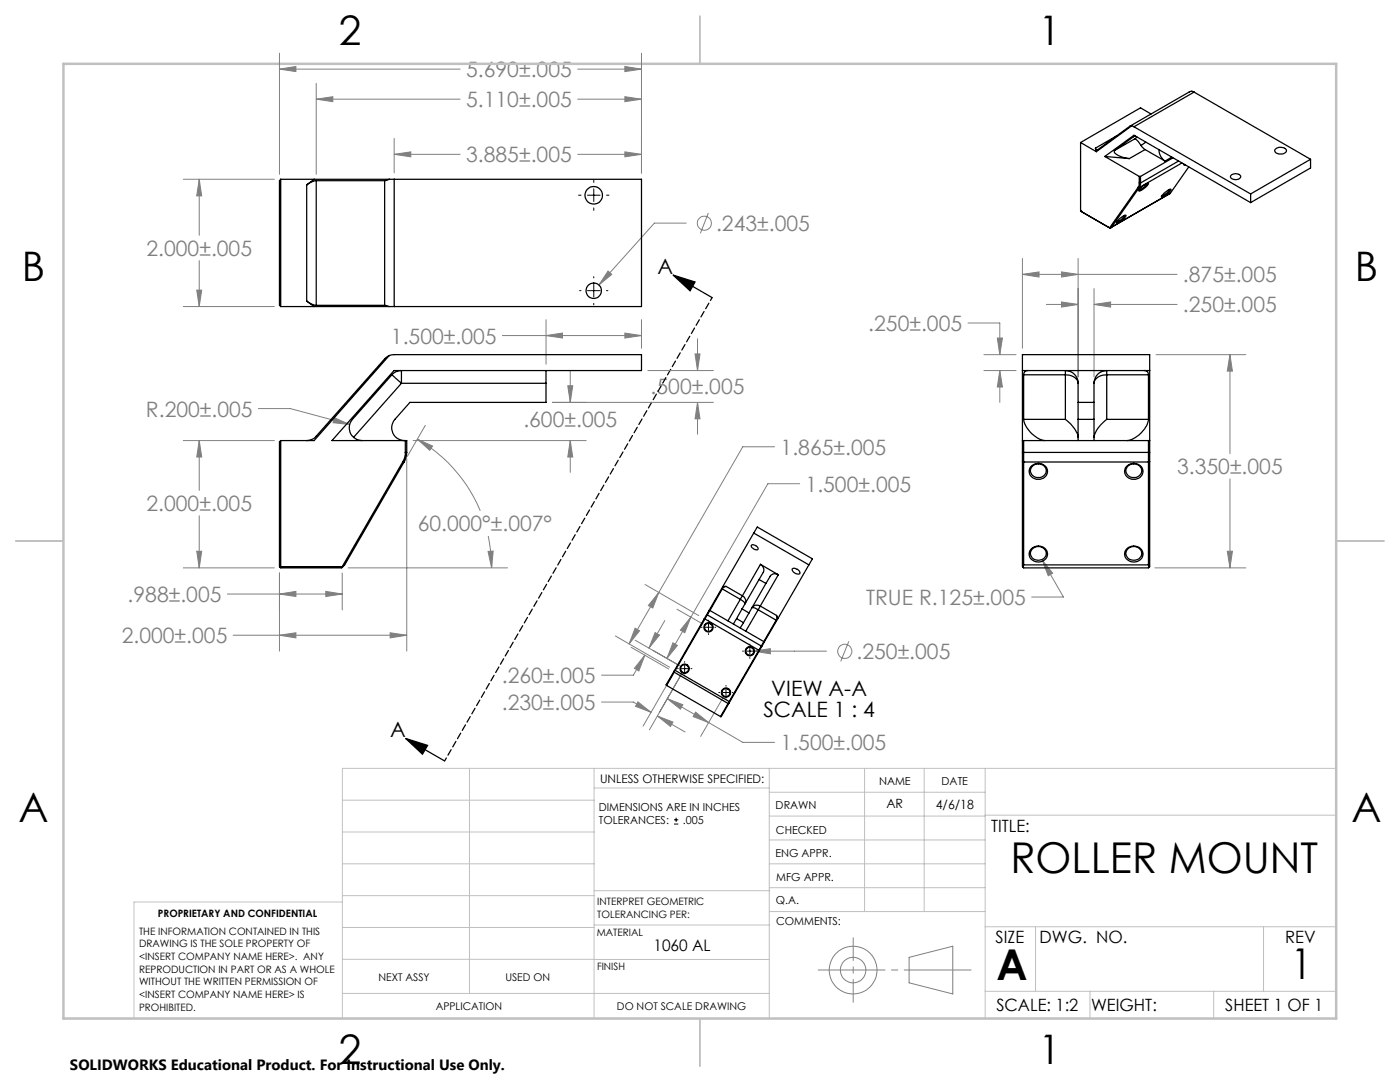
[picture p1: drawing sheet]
<svg xmlns="http://www.w3.org/2000/svg" width="279mm" height="216mm" viewBox="0 0 279 216" stroke-linecap="round" stroke-linejoin="round" font-family="sans-serif">
<g fill="none" stroke="#808080" stroke-width=".2">
<path d="M55.8 10.6v24.2M55.8 13.8h36M55.8 13.8l3.3-.5v1zM63.1 16.6v18.2M63.1 19.8h28.7M63.1 19.8l3.3-.5v1zM115.3 13.8h12.7M115.3 19.8h12.7M124.7 13.3l3.3 .5-3.3 .5zM124.7 19.3l3.3 .5-3.3 .5zM128 10.6v23.9M36.6 35.8h18.2"/>
<path d="M39.8 35.8v11.2M39.8 35.8l.5 3.3h-1zM78.7 27.6v6.9M78.7 30.8h13.1M78.7 30.8l3.3-.5v1zM115.3 30.8h12.7M124.7 30.3l3.3 .5-3.3 .5zM39.3 57.9h1l-.5 3.3zM39.8 52v9.2M121.4 54.1l.7 .7-2.6 2.1zM136.9 44.5h-6.3l-11.1 12.4M141.4 42.5l-1.6 4.1"/>
<path d="M204 54.8l3.4-.5v1zM204 51.6v17.9M204 54.8h30.9M211.8 54.3l3.4 .5-3.4 .5zM215.2 51.6v23.6M218.3 57.6v17.6M36.6 61.2h18.2M100.3 67h27.7M109 63.8v8.9M109 67l3.3-.5v1zM113.3 77h1l-.5 3.3zM113.8 73.9v6.4"/>
<path d="M124.7 66.5l3.3 .5-3.3 .5zM128 63.8v5.7M129.3 73.9h13.1M138.7 70.6h1l-.5 3.3zM139.2 67.6v6.3M193.2 64.5h6.3v6.3M196.4 73.9h6.4M196.4 70.8h6.4M199 67.5h1.1l-.6 3.3zM199.5 73.9v6.4M199.5 73.9l.6 3.3h-1.1zM208.8 60.7h6.4"/>
<path d="M211.8 60.3l3.4 .4-3.4 .6zM218.3 60.7l3.4-.4v1zM218.3 60.7h16.6M230.7 70.8h17.9M245.5 70.8v19.7M245.5 70.8l.5 3.2h-1.1zM36.6 87.9h18.2M39.8 87.9v10M39.8 87.9l.5 3.3h-1zM51.6 81.5h6.3l11.9 3.2M66.7 83.4l3.1 1.3-3.3-.4zM81.2 91.5v38.4"/>
<path d="M82.4 87.9h34.6M83.3 87.6l3 1.4-.5 .9zM83.3 87.6a29.7 29.7 0 0 1 12.5 14.3M84.9 84.9l-3.6 6.2M110.2 80.3h32.2M113.8 87.9v6.4M113.8 87.9l.5 3.3h-1zM139.2 80.3v6.3M139.2 80.3l.5 3.3h-1zM154.6 89.1h-6.4l-16.7 29.1M159.6 96.5h-6.4l-20.1 34.9M245.5 95.6v17.7"/>
<path d="M36.6 113.3h18.2M39.3 110h1l-.5 3.3zM39.8 102.9v10.4M45.4 118.5h22.9M55.8 114.3v15.6M55.8 118.5l3.3-.5v1zM65 118l3.3 .5-3.3 .5zM68.3 114.3v7.4M69.5 113.3h31.8M97.4 110h1l-.3 3.3zM97.4 107a31.6 31.6 0 0 1 .7 6.3M128.7 116.6l10.8 6.2"/>
<path d="M131.5 118.2l-5.9 10.3M131.5 118.2l-1.2 3.1-.9-.5zM208 111.8l4.2 7.3h-6.3M208 111.8l2.1 2.6-.9 .5zM230.5 113.3h18.1M244.9 110h1.1l-.5 3.3zM46.5 126.8h34.7M55.8 126.8l3.3-.5v1zM77.9 126.3l3.3 .5-3.3 .5zM122.8 126.9l10.8 6.2M125.9 129.2l7.6 4.3M126.8 127.7l8.7 5.1-5.1-3"/>
<path d="M126.8 125.3l.8 .6-2 2.6zM128.7 130.7l-2.3 4h-6.3M128.7 130.7l-1.2 3.2-.9-.5zM130.7 126.2l.9 .5-2.1 2.6zM132.7 123.8l-3.2 5.5M133.2 139.4l15 8.7h6.4M133.2 139.4l3.1 1.2-.5 .9zM134.1 134.9l-5.8 10M134.3 128.3l.9 .5-2.1 2.6zM135.1 121.6l5.2 2.9M136 134.5l-6.4 11.1M137.9 123.2l-1.2 3.1-.9-.6z"/>
<path d="M144.3 139.3l-4.5 7.6M150.4 129.9h14.6M150.4 129.9l3.3-.5v1.1zM169.4 128l-1.6 4M120.1 140.1h6.3l3.5 2M127.3 140.1l2.6 2-3.1-1.2zM131.2 142.9l5.5 3.2M131.2 142.9l3.1 1.2-.5 .9zM138.8 142.1l2.6 2.1-3.1-1.2zM181.4 191l8.7-2.2v9.5l-8.7-2.2z"/>
<circle cx="140.6" cy="44.5" r="1.41"/>
<circle cx="168.6" cy="130" r="1.41"/>
<circle cx="170.2" cy="193.6" r="4.8"/>
<circle cx="170.3" cy="193.6" r="2.54"/>
</g>
<g fill="none" stroke="#000" stroke-width=".2">
<path d="M115.5 38.9h.5M117.2 38.9h2.6M118.5 35.9v.5M118.5 37.7v2.5M121 38.9h.5M115.7 58h.3M117.2 58h2.6M118.5 41.5v.5M118.5 55.2v.3M118.5 56.7v2.6M121 58h.3M118.5 60.5v.3"/>
<path d="M135.2 133.4h.2M136 133.4h1.3M136.6 132v.2M136.6 132.8v1.3M136.6 134.7v.2M137.9 133.4h.2M140 125.2h.1M140.8 125.2h1.2M141.4 123.8v.1M141.4 124.5v1.3M141.4 126.4v.2M142.7 125.2h.1"/>
<path d="M143.4 138.2h.2M144.3 138.2h1.2M144.9 136.8v.1M144.9 137.5v1.3M144.9 139.5v.1M146.2 138.2h.1M148.2 129.9h.2M149 129.9h1.3M149.6 128.5v.2M149.6 129.3v1.3M149.6 131.2v.2M150.9 129.9h.2"/>
<path d="M134.5 164.4h.9M134.5 163.6h.9M134.9 163.2v.8"/>
</g>
<path d="M134.3 54.9l4.4 1.4-1 1.7zM134.3 54.9l7.8 4.5M81 147.4l4.3 1.3-1 1.8zM81 147.4l7.7 4.4" fill="none" stroke="#000" stroke-width=".25"/>
<path d="M88.7 151.8l53.4-92.4" fill="none" stroke="#000" stroke-width=".25" stroke-dasharray="1.3 .6" stroke-dashoffset=".6"/>
<path d="M163.3 193.6h30.5" fill="none" stroke="#808080" stroke-width=".2" stroke-dasharray="15.2 1.3 1.3 1.3" stroke-dashoffset="1.9"/>
<path d="M170.3 187.1v12.9" fill="none" stroke="#808080" stroke-width=".2" stroke-dasharray="15.2 1.3 1.3 1.3" stroke-dashoffset="10.7"/>
<g fill="none" stroke="#c0c0c0" stroke-width=".2">
<path d="M68.3 159.7h50.3M93.7 153.3v44.9M118.6 153.3v49.9M118.6 157.2h34.9M153.5 153.3v49.9M153.5 158.1h43.1M172.5 153.3v28.6M184.4 153.3v28.6M196.6 153.3v49.9M266.7 153.3h-198.4v49.9M68.3 178.7h50.3M68.3 172.4h50.3"/>
<path d="M68.3 166h50.3M68.3 180h-41.6v23.2M118.6 177.7h35M153.5 167.6h43.1M153.5 162.8h43.1M153.5 172.4h43.1M153.5 177.1h43.1M196.6 162.7h70.1M68.3 198.2h85.2M68.3 191.4l85.2 .1M68.3 185.1h50.3M118.6 184.6h35"/>
<path d="M153.6 181.9h43M196.6 197.8h70.1M196.6 184.9h70.1M206.7 184.9v12.9M217.5 197.8v5.4M242.2 197.8v5.4M252.2 184.9v12.9"/>
</g>
<path d="M139.7 3.2v9.5M3.1 107.9h9.6M266.7 107.9h9.5M139.7 203.2v9.6" fill="none" stroke="#c0c0c0" stroke-width=".25"/>
<path d="M12.7 12.7h254v190.5h-254z" fill="none" stroke="#c0c0c0" stroke-width=".5"/>
<path d="M81 147.4l4.3 1.3-1 1.8zM134.3 54.9l4.4 1.4-1 1.7z" fill="#000"/>
<path d="M113.8 87.9l.5 3.3h-1zM113.3 77h1l-.5 3.3zM139.2 80.3l.5 3.3h-1zM138.7 70.6h1l-.5 3.3zM109 67l3.3-.5v1zM124.7 66.5l3.3 .5-3.3 .5zM66.7 83.4l-.2 .9 3.3 .4zM39.3 110h1l-.5 3.3zM39.8 87.9l.5 3.3h-1zM55.8 118.5l3.3-.5v1zM65 118l3.3 .5-3.3 .5zM55.8 126.8l3.3-.5v1zM77.9 126.3l3.3 .5-3.3 .5zM97.4 110h1l-.3 3.3zM83.3 87.6l3 1.4-.5 .9zM208 111.8l1.2 3.1 .9-.5zM244.9 110h1.1l-.5 3.3zM245.5 70.8l.5 3.2h-1.1zM199 67.5h1.1l-.6 3.3zM199.5 73.9l.6 3.3h-1.1zM211.8 60.3l3.4 .4-3.4 .6zM218.3 60.7l3.4-.4v1zM204 54.8l3.4-.5v1zM211.8 54.3l3.4 .5-3.4 .5zM55.8 13.8l3.3-.5v1zM124.7 13.3l3.3 .5-3.3 .5zM63.1 19.8l3.3-.5v1zM124.7 19.3l3.3 .5-3.3 .5zM78.7 30.8l3.3-.5v1zM124.7 30.3l3.3 .5-3.3 .5zM121.4 54.1l-1.9 2.8 2.6-2.1zM39.8 35.8l.5 3.3h-1zM39.3 57.9h1l-.5 3.3zM126.8 125.3l.8 .6-2 2.6zM131.5 118.2l-1.2 3.1-.9-.5zM128.7 130.7l-1.2 3.2-.9-.5zM130.7 126.2l.9 .5-2.1 2.6zM134.3 128.3l.9 .5-2.1 2.6zM137.9 123.2l-1.2 3.1-.9-.6zM127.3 140.1l2.6 2-3.1-1.2zM131.2 142.9l3.1 1.2-.5 .9zM133.2 139.4l3.1 1.2-.5 .9zM138.8 142.1l2.6 2.1-3.1-1.2zM150.4 129.9l3.3 .6v-1.1z" fill="#808080"/>
<g fill="none" stroke="#000" stroke-width=".25">
<path d="M238.3 18.4l-.4-.2-.6 .1-11.7 6.8M238.3 18.4l-12 6.9M238.3 18.4l23.2 13.4M56 35.8v25.4M56 35.8l-.2 .3v24.8l.2 .3M56 35.8h21.7M61.2 36.9v23.2M62.7 35.8l-1.5 1.1M63.1 36.1l-.8 .2-1.1 .6M63.1 36.1h13.7M63.1 36.1v24.8M76.8 36.1v24.8"/>
<path d="M77.7 35.8l-.9 .3M77.7 35.8h1M78.7 35.8h49.3v25.4h-49.3M78.7 35.8v25.4M215.7 28.4v13.7M215.7 28.4l3.1 1.9M218.6 29.6l.2 .7M220.5 31.2l5.8-4.2 23.3 13.4M220.5 31.2l6.9 4M220.5 31.2l4.9 .4M222.5 30a.55 .55 0 0 0 .4 .9l1.3 .5 1.2 .2M222.9 27.1l-4.3 2.5"/>
<path d="M225.8 25.1l.5 .2M225.8 25.1l-.3 .1-6.5 4.7h-.2l-.2-.3M225.8 25.1l-7 5.2M226.2 27.3l-3.7 2.7M226.3 25.3l23.3 13.4M226.3 27.2l-.1 .1M226.4 27.7l.7 .5 .6 .8M226.4 27.7l-3.9 2.3M226.6 27.1l-.4 .2M226.9 27.3l-.5 .4M227.2 37.4l-5.7 8.1M227.2 37.4h.2"/>
<path d="M227.4 36.5l-.2 .9M227.4 35.2v1.3M227.4 35.2h.2M227.4 36.5h.2M227.4 37.4l-5.6 8-.3 .1M227.6 36.5l-.2 .9M227.6 35.2v1.3M227.6 37.5l.7-.6a.78 .78 0 0 1 .9-.3 3.2 3.2 0 0 1-1.9 1.5zM227.7 29l.8 .8M228.5 29.8l4 2.3M228.5 29.8l-3.1 1.8M228.7 28.4l-1 .6"/>
<path d="M229 36.6l-.8 .8-.9 .5M229.7 22.8l-2.1-1.3-11.9 6.9M231.4 29.9a2.53 2.53 0 0 0 1.1 2.2M232.3 38.6l.5-.5a.77 .77 0 0 1 .9-.3 3.3 3.3 0 0 1-1.9 1.5v-.2zM233.5 37.8l-.6 .7-1.1 .6M233.5 38.6l-12 6.9M233.5 38.6l-.2 .1M233.9 31.4l-1.4 .7M234.1 31.5l-6.5 3.7M235.2 32.1l-7.6 4.4M235.9 32.5l-8.5 4.9M236.3 32.8v.1h.2"/>
<path d="M237.2 33.3l-3.7 5.3M245.7 35a1.26 1.26 0 0 1 1.9 .3 1.22 1.22 0 0 1-2 0zM249.6 38.7v1.7M254.6 29.7a1.49 1.49 0 0 1 2.2 .4 1.4 1.4 0 0 1-2.4 .1v-.3zM261.5 31.8l-11.9 6.9M261.5 31.8v1.7l-11.9 6.9M215.7 42.1h.1M215.7 42.1l5.8 3.4M215.7 42.1l.1 .1M221.5 45.5h.1M223.3 43.7l.5-.4a.78 .78 0 0 1 .9-.3 3.3 3.3 0 0 1-1.9 1.5zM224.5 43l-.7 .8-1 .5"/>
<path d="M56 61.2h21.7M61.2 60.1l1.1 .6 .8 .2M61.2 60.1l1.5 1.1M63.1 60.9h13.7M76.8 60.9l.9 .3M77.7 70.9l.7-.1h49.6v3.1h-49.4l-12.3 14h14.9v2.4M77.7 70.9l-.9 .7-13.9 15.7-1 .5-.7 .1M77.7 61.2h1M77.7 70.9l-15 17h-6.7M78.2 74.8l.9-.6 1-.3v2.6M78.2 74.8l-7.9 8.9a2.54 2.54 0 0 0-.4 2.7 2.54 2.54 0 0 0 2.3 1.5M78.2 74.8l1.9 1.7"/>
<path d="M80.1 76.5h28.9M80.1 76.5l-9.5 10.8M109 73.9v2.6M109 76.5v3.8h-27.2l-3 3.4a2.55 2.55 0 0 0-.4 2.7 2.55 2.55 0 0 0 2.3 1.5M204 73.9h25.4M204.3 74.8v8.9M204.3 74.8h8.3M205.2 73.9l-.7 .3-.2 .6M212.6 74.8v-.8a2.43 2.43 0 0 1 2.6 2.5M212.6 74.8a2.24 2.24 0 0 1 2.6 1.7M212.6 74.8v8.9M215.2 76.5v7.2"/>
<path d="M218.3 76.5v7.2M220.9 74.8v-.8a2.43 2.43 0 0 0-2.6 2.5M220.9 74.8a2.24 2.24 0 0 0-2.6 1.7M220.9 74.8h8.3M220.9 74.8v8.9M228.4 73.9l.6 .3 .2 .6M229.2 74.8v8.9M56 87.9v25.2M56 87.9l-.2 .3v24.9l.2 .2h12.2l.6-.6 11.8-20.5M80.4 92.1l-12.1 21M80.4 92.1l.2 .1M80.9 90.3l-.1 .9-.4 .9"/>
<path d="M80.9 87.9v2.4M80.9 90.3h.3M81.2 90.3l-.2 1-.4 .9M204 90.3v1.8M204 87.9h25.4M204 90.3v-19.5h25.4v19.5M204 90.3h25.4M204 92.1v21h.2M204 92.1l.3 .1M204.3 87.9v4.3M204.3 83.7a5.5 5.5 0 0 0 4.2 4.2M204.3 83.7h8.3"/>
<path d="M204.3 92.2v20.5M204.3 92.2h24.9M205.7 93.1a1.88 1.88 0 0 1 2.1-.6 1.88 1.88 0 0 1 1.3 1.7 1.86 1.86 0 0 1-2 1.4 1.86 1.86 0 0 1-1.7-1.7zM206.1 93a1.55 1.55 0 0 1 1.9-.3 1.55 1.55 0 0 1 .7 1.7 1.6 1.6 0 0 1-1.8 .9 1.6 1.6 0 0 1-1.2-1.6zM212.6 83.7a6 6 0 0 1 2.6 3.6M215.2 83.7v4.2M215.2 80.3h3.1M215.2 83.7h3.1M218.3 83.7v4.2M220.9 83.7a6 6 0 0 0-2.6 3.6M220.9 83.7h8.3M224.8 93.1a1.88 1.88 0 0 1 2-.6 1.88 1.88 0 0 1 1.3 1.7 1.86 1.86 0 0 1-2 1.4 1.86 1.86 0 0 1-1.7-1.7z"/>
<path d="M225.1 93a1.55 1.55 0 0 1 1.9-.3 1.55 1.55 0 0 1 .8 1.7 1.6 1.6 0 0 1-1.9 .9 1.6 1.6 0 0 1-1.2-1.6zM229.2 87.9v4.3M229.2 83.7a5.5 5.5 0 0 1-4.2 4.2M229.2 92.2v20.5M229.4 90.3v1.8M229.4 92.1v21h-.1M229.4 92.1l-.2 .1M56 113.1h12.3M56 113.1l-.1 .1M68.3 113.1h.1M144.1 117.5l-2.4 4.3M144.1 117.5l3.6 2.1"/>
<path d="M144.3 117.1l-2.8 4.7M144.9 117l-.4 .2-.4 .3M144.9 117l3.3 1.9M144.9 117l-.6 .1M147.7 119.6l-2.4 4.3M148.2 118.9a1.18 1.18 0 0 1 .5 1.6l-.2-.4-.8-.5M148.2 118.9l-.5 .7M150 108.8h.7a.57 .57 0 0 1 .5 .3 .57 .57 0 0 1-.1 .6l-.6-.1a.64 .64 0 0 1-.5-.8zM150.4 106.4l.7-1.2 11 6.3-.7 1.2M150.4 106.4l11 6.3M150.4 106.4l-6.1 10.7M151.5 115.6l1.4 .8"/>
<path d="M151.5 115.6l-3.4 5.9M151.8 112.6a1.27 1.27 0 0 1 .5 1.6l-.8 1.4M151.8 112.6l-3.6 6.3M151.8 112.6l3.5 2.1M152.9 116.4l-3.4 5.9M155.3 114.7a1.15 1.15 0 0 0-1.6 .3l-.8 1.4M155.3 114.7l-3.6 6.2M158.1 113.5a1.05 1.05 0 0 1 1.5 1 1.16 1.16 0 0 1-1.5-1zM161.4 112.7l-8.9 15.4M204.2 113.1l.1 .2h24.9l.1-.2M204.3 112.7h24.9M204.3 112.7l-.1 .4"/>
<path d="M205.7 109.6a1.88 1.88 0 0 1 2.1-.6 1.88 1.88 0 0 1 1.3 1.7 1.86 1.86 0 0 1-2 1.4 1.86 1.86 0 0 1-1.7-1.7zM206.1 109.5a1.55 1.55 0 0 1 1.9-.3 1.55 1.55 0 0 1 .7 1.7 1.61 1.61 0 0 1-1.8 .9 1.61 1.61 0 0 1-1.2-1.6zM224.8 109.6a1.88 1.88 0 0 1 2-.6 1.88 1.88 0 0 1 1.3 1.7 1.86 1.86 0 0 1-2 1.4 1.86 1.86 0 0 1-1.7-1.7zM225.1 109.5a1.55 1.55 0 0 1 1.9-.3 1.55 1.55 0 0 1 .8 1.7 1.61 1.61 0 0 1-1.9 .9 1.61 1.61 0 0 1-1.2-1.6zM229.2 112.7l.1 .4M133 136.8l10.8 6.2M134.5 133.9v.1M134.5 134v.1M134.5 133.9l-1.5 2.7v.2M134.5 134.1l10.8 6.3M134.5 134.1l-1.5 2.7M134.8 133.8l-.3 .2"/>
<path d="M134.8 133.8l10.7 6.2M140.5 123.5h.2M140.5 123.5l-6 10.4M140.7 123.5l-5.9 10.3M140.7 123.5l10.7 6.3M141 122.7l-.5 .8M141 122.7h.1M141.1 122.7l-.4 .8M141.1 122.7l10.8 6.2M141.5 121.8l-.5 .9M141.5 121.8h.2M141.7 121.8l-.6 .9"/>
<path d="M141.7 121.8l10.7 6.2M145.5 140v.3M147 123.4l-.6 1.1M147 123.4l1.4 .8M148.1 121.5l1.4 .8M148.1 121.5l-1.1 1.9M148.4 124.2l-.7 1.1M149.5 122.3l-1.1 1.9M151.3 121.7l3.6 2.1M151.3 121.7l-2.5 4.2M151.4 129.8h.2M151.4 129.8l-5.9 10.2"/>
<path d="M151.6 129.8l-6.1 10.5M151.7 120.9a1.18 1.18 0 0 0-1.6 .3l.5 .1 .7 .4M151.7 120.9l-.4 .8M151.7 120.9l3.3 1.9M151.9 128.9l-.5 .9M151.9 128.9l.1 .1M152 129l-.4 .8M152.4 128l-.5 .9M152.4 128l.1 .1M152.5 128.1l-.5 .9M154.9 123.8l-2.5 4.2M155 122.8v.6l-.1 .4"/>
<path d="M155 122.8l.3 .6M145.3 140.4l-1.5 2.6M145.5 140.3h.1M145.5 140.3l-.2 .1M145.5 140.3l-1.5 2.6-.2 .1"/>
<circle cx="118.5" cy="39" r="1.75"/>
<circle cx="118.5" cy="58" r="1.53"/>
<circle cx="136.6" cy="133.4" r=".78"/>
<circle cx="136.6" cy="133.4" r=".92"/>
<circle cx="141.4" cy="125.2" r=".92"/>
<circle cx="141.4" cy="125.2" r=".79"/>
<circle cx="144.9" cy="138.2" r=".91"/>
<circle cx="144.9" cy="138.2" r=".78"/>
<circle cx="149.6" cy="129.9" r=".92"/>
<circle cx="149.7" cy="130" r=".79"/>
</g>
<g font-size="8.5">
<text x="201.7" y="174.2">ROLLER MOUNT</text>
<text x="198.9" y="195.5">A</text>
<text x="257.6" y="195.4">1</text>
</g>
<g font-size="8.1">
<text x="67.6" y="8.9">2</text>
<text x="207.3" y="8.9">1</text>
<text x="4.4" y="56.1">B</text>
<text x="270.4" y="56.1">B</text>
<text x="3.7" y="164.1">A</text>
<text x="269.7" y="164.1">A</text>
<text x="67.6" y="212.4">2</text>
<text x="207.3" y="212.4">1</text>
</g>
<g font-size="4.2" fill="#808080">
<text x="93" y="15.4">5.690±.005</text>
<text x="93" y="21.4">5.110±.005</text>
<text x="93" y="32.4">3.885±.005</text>
<text x="142.9" y="46.1">.243±.005</text>
<text x="29.2" y="51.1">2.000±.005</text>
<text x="236.1" y="56.3">.875±.005</text>
<text x="236.1" y="62.3">.250±.005</text>
<text x="78" y="68.5">1.500±.005</text>
<text x="173.3" y="66">.250±.005</text>
<text x="29.1" y="83.1">R.200±.005</text>
<text x="129.9" y="78.6">.500±.005</text>
<text x="104.4" y="85.3">.600±.005</text>
<text x="155.8" y="90.7">1.865±.005</text>
<text x="234.9" y="94.6">3.350±.005</text>
<text x="29.2" y="102">2.000±.005</text>
<text x="160.8" y="98.1">1.500±.005</text>
<text x="83.4" y="106">60.000°±.007°</text>
<text x="25.5" y="120.1">.988±.005</text>
<text x="172.8" y="120.7">TRUE R.125±.005</text>
<text x="24.3" y="128.3">2.000±.005</text>
<text x="170.9" y="131.5">.250±.005</text>
<text x="100.1" y="136.3">.260±.005</text>
<text x="100.1" y="141.7">.230±.005</text>
<text x="155.8" y="149.7">1.500±.005</text>
</g>
<g font-size="4.2">
<text x="131.2" y="54.6">A</text>
<text x="152.3" y="143">SCALE 1 : 4</text>
<text x="153.9" y="138.8">VIEW A-A</text>
<text x="77.8" y="147.1">A</text>
</g>
<g font-size="3.4">
<text x="197.8" y="166">TITLE:</text>
<text x="198.7" y="188.1">SIZE</text>
<text x="207.5" y="188.1">DWG. NO.</text>
<text x="256.5" y="188.2">REV</text>
<text x="198.8" y="201.7">SCALE: 1:2</text>
<text x="217.7" y="201.8">WEIGHT:</text>
<text x="244.5" y="201.7">SHEET 1 OF 1</text>
</g>
<text font-size="3.2" x="130.4" y="189.8">1060 AL</text>
<text font-size="3" x="14" y="213.5">SOLIDWORKS Educational Product. For Instructional Use Only.</text>
<g font-size="2.5">
<text x="176.9" y="161.3">AR</text>
<text x="186.8" y="161.4">4/6/18</text>
</g>
<text font-size="2.4" x="119.8" y="156.2">UNLESS OTHERWISE SPECIFIED:</text>
<g font-size="2.2">
<text x="119.5" y="161.8">DIMENSIONS ARE IN INCHES</text>
<text x="154.8" y="161.4">DRAWN</text>
<text x="175.4" y="156.6">NAME</text>
<text x="187.9" y="156.7">DATE</text>
<text x="119.5" y="164.4">TOLERANCES:</text>
<text x="136.3" y="164.4">.005</text>
<text x="154.9" y="166.3">CHECKED</text>
<text x="154.8" y="171">ENG APPR.</text>
<text x="154.9" y="175.7">MFG APPR.</text>
<text x="154.9" y="180.4">Q.A.</text>
<text x="154.9" y="184.6">COMMENTS:</text>
</g>
<g font-size="2.1">
<text x="75.5" y="195.7">NEXT ASSY</text>
<text x="100.9" y="195.7">USED ON</text>
<text x="86.9" y="201.5">APPLICATION</text>
<text x="123.1" y="201.6">DO NOT SCALE DRAWING</text>
</g>
<g font-size="2">
<text x="31.5" y="182.9">PROPRIETARY AND CONFIDENTIAL</text>
<text x="119.2" y="180.6">INTERPRET GEOMETRIC</text>
<text x="119.2" y="183.1">TOLERANCING PER:</text>
<text x="27.8" y="186.5">THE INFORMATION CONTAINED IN THIS</text>
<text x="27.8" y="189">DRAWING IS THE SOLE PROPERTY OF</text>
<text x="27.8" y="191.6">&lt;INSERT COMPANY NAME HERE&gt;. ANY</text>
<text x="119.1" y="186.7">MATERIAL</text>
<text x="27.8" y="194.1">REPRODUCTION IN PART OR AS A WHOLE</text>
<text x="27.8" y="196.6">WITHOUT THE WRITTEN PERMISSION OF</text>
<text x="119.1" y="193.5">FINISH</text>
<text x="27.8" y="199.1">&lt;INSERT COMPANY NAME HERE&gt; IS</text>
<text x="27.8" y="201.7">PROHIBITED.</text>
</g>
</svg>
